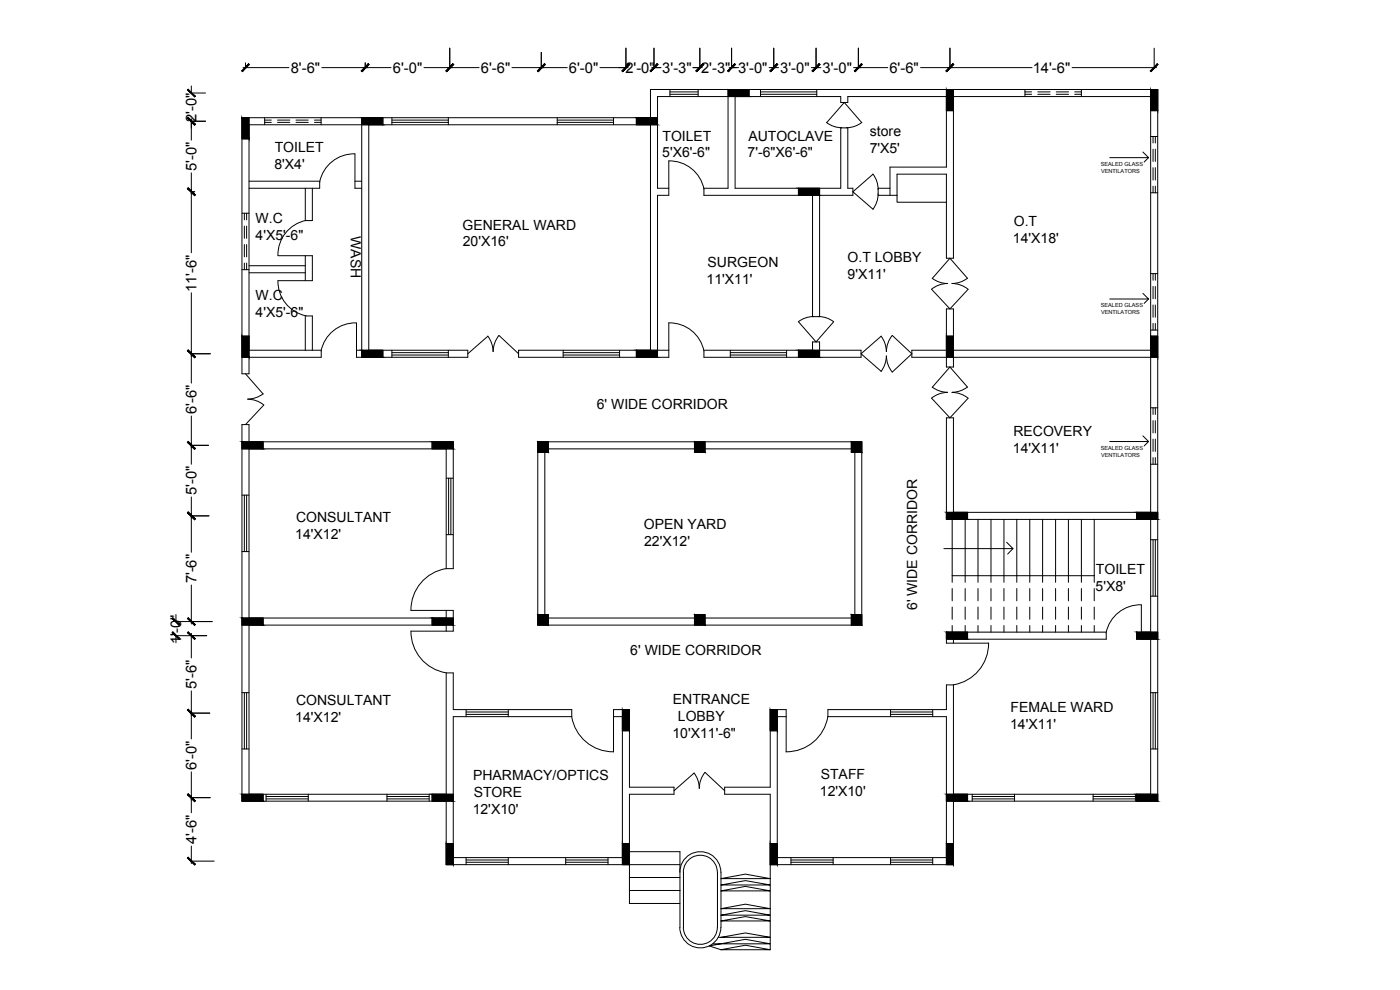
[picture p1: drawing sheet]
<svg xmlns="http://www.w3.org/2000/svg" width="420mm" height="297mm" viewBox="0 0 420 297" stroke-linecap="round" stroke-linejoin="round" font-family="sans-serif">
<!-- layer: WALLS -->
<g fill="none" stroke="#000" stroke-width=".3">
<path d="M79.4 36.7h2M79.4 36h2M79.4 35.3v2.1M83.3 36.7h3.7M83.3 36h3.7M88.8 36.7h3.7M88.8 36h3.7M94.4 36.7h2M94.4 36h2M96.4 35.3v2.1M117.6 36.7h16.9M117.6 36h16.9"/>
<path d="M117.6 35.3v2.1M134.5 35.3v2.1M167.2 36.7h16.9M167.2 36h16.9M167.2 35.3v2.1M184.1 35.3v2.1M195.2 35.3h-122.6v76.9h2.1v-5h21.7M195.2 37.4h-84.5v67.7h29.7v2.1h-33.4M201.1 28.3h8.4M201.1 27.6h8.4M201.1 26.9v2.1M209.5 26.9v2.1"/>
<path d="M228.2 28.3h16.9M228.2 27.6h16.9M228.2 26.9v2.1M245.1 26.9v2.1M307.6 28.3h2M307.6 27.6h2M307.6 26.9v2.1M311.5 28.3h3.6M311.5 27.6h3.6M317 28.3h3.7M317 27.6h3.7M322.6 28.3h1.9"/>
<path d="M322.6 27.6h1.9M324.5 26.9v2.1M74.7 56.5h21.2M74.7 54.4h21.3M91.6 56.5v9.7M93.7 56.5v9.7M106.5 56.5h2.1M106.5 54.4h2.1M200.7 56.5h-3.4v-27.5h21.2v27.5h-7.3M200.7 58.6h-3.4v46.5h3.4M211.3 58.6h32.6v36.4h2.1v-36.4h10v-2.1h-1.6v-18.1h-2.1v18.1h-31.7v-27.5h31.7v1.7h2.1v-1.7h29.6v21.1h-16.9v8.5M267.1 56.5h-3.6v2.1h5.7"/>
<path d="M269.2 58.6v2.1h14.8M269.2 58.6v-6.3h14.8v25.2h2.1v-48.5h59.2v76.1h-59.2v-12.4h-2.1v12.4h-10.3v2.1h10.3v2.9h2.1v-2.9h59.2v46.5h-59.2v-28.3h-2.1v30.4h61.3v33.9h-2.8M343 45.6l1.7 1.7h-11.6M344.7 47.3l-1.3 1.3M345.3 41h2.1M345.3 57.8h2.1M346 41v1.9M346 44.8v3.6M346 50.3v3.7M346 55.9v1.9M346.7 41v1.9M346.7 44.8v3.6"/>
<path d="M346.7 50.3v3.7M346.7 55.9v1.9M72.6 64h2.1M73.3 64v2M73.3 67.8v3.7M73.3 73.4v3.7M73.3 78.9v2M74 64v2M74 67.8v3.7M74 73.4v3.7M74 78.9v2M74.7 79.7h16.9"/>
<path d="M91.6 76.7v7.5M93.7 76.7v7.5M72.6 80.9h2.1M74.7 81.8h16.9M91.6 94.7v10.4M93.7 94.8v10.3M343 88l1.7 1.7h-11.6M344.7 89.7l-1.3 1.3M345.3 82.1h2.1M345.3 99h2.1M346 82.1v2M346 86v3.6"/>
<path d="M346 91.5v3.7M346 97v2M346.7 82.1v2M346.7 86v3.6M346.7 91.5v3.7M346.7 97v2M96.4 105.1h-21.7v-67.7h33.9v67.7h-1.6M117.6 105.1v2.1M117.6 106.5h16.9M117.6 105.8h16.9M134.5 105.1v2.1M169 106.5h16.9"/>
<path d="M169 105.8h16.9M169 105.1v2.1M185.9 105.1v2.1M200.7 107.2h-45.1v-2.1h39.6v-78.2h152.2v213.5h-61.3v19h-54.9M211.2 105.1h32.7v-2.5h2.1v2.5h12.4v2.1h-47.1M219.2 106.5h16.9M219.2 105.8h16.9M219.2 105.1v2.1M236.1 105.1v2.1M161.4 132.6h97.2v55h-97.2zM163.5 134.7h93.1v50.7h-93.1zM343 130.8l1.7 1.7h-11.6"/>
<path d="M344.7 132.5l-1.3 1.3M345.3 122.4h2.1M345.3 139.3h2.1M346 122.4v1.9M346 126.2v3.7M346 131.8v3.6M346 137.3v2M346.7 122.4v1.9M346.7 126.2v3.7M346.7 131.8v3.6M346.7 137.3v2M72.6 148.6h2.1"/>
<path d="M73.3 148.6v16.9M74 148.6v16.9M133.9 143.5h2.1M134.6 143.5v16.9M135.3 143.5v16.9M285.8 155.8v18.9M289.7 155.8v18.9M293.5 155.8v18.9M297.4 155.8v18.9M301.3 155.8v18.9M305.2 155.8v18.9M309 155.8v18.9"/>
<path d="M312.9 155.8v18.9M316.8 155.8v18.9M320.6 155.8v18.9M324.5 155.8v18.9M328.4 155.8v18.9M72.6 165.5h2.1M133.9 170.6v-35.9h-59.2v50.7h59.2v-2.3M133.9 160.4h2.1M136 170.6v-38h-61.3v-5.2h-2.1v113h61.3M285.8 176.6v3.7M285.8 172.7h42.6M289.7 176.6v3.7"/>
<path d="M293.5 176.6v3.7M297.4 176.6v3.7M301.3 176.6v3.7M302.1 162.7l1.9 1.9h-20.7M304 164.6l-1.6 1.7M305.2 176.6v3.7M309 176.6v3.7M312.9 176.6v3.7M316.8 176.6v3.7M320.6 176.6v3.7M324.5 176.6v3.7M328.4 176.6v3.7"/>
<path d="M345.3 161.9h2.1M345.3 178.9h2.1M346 161.9v17M346.7 161.9v17M133.9 189.4v-1.8h-59.2v50.7h59.2M136 183.1v6.3M285.8 182.1v3.7M285.8 187.7v2M289.7 182.1v3.7M289.7 187.7v2M293.5 182.1v3.7M293.5 187.7v2"/>
<path d="M297.4 182.1v3.7M297.4 187.7v2M301.3 182.1v3.7M301.3 187.7v2M305.2 182.1v3.7M305.2 187.7v2M309 182.1v3.7M309 187.7v2M312.9 182.1v3.7M312.9 187.7v2M316.8 182.1v3.7M316.8 187.7v2"/>
<path d="M320.6 182.1v3.7M320.6 187.7v2M324.5 182.1v3.7M324.5 187.7v2M328.4 182.1v3.7M328.4 187.7v2M332 191.8h-45.9v1.2M332 189.7h-48v3.3M342.5 191.8h2.8v46.5h-59.2v-32.8M72.6 207.8h2.1M73.3 207.8v16.9M74 207.8v16.9"/>
<path d="M133.9 201.9v57.5h70.2M136 201.9v11h35.6M139.9 212.9v2.1M139.9 213.6h12.6M139.9 214.3h12.6M152.5 212.9v2.1M171.6 215h-35.6v42.3h50.8v-42.3h-2.7M184.1 212.9h4.8v23.3h13.4v2.1h-13.4v32.8h15.2M235.9 215h-2.6v42.3h50.7v-42.3h-35.5M235.9 212.9h-4.7v23.3h-13.7v2.1h13.7v46.7M267.3 212.9v2.1M267.3 213.6h12.6"/>
<path d="M267.3 214.3h12.6M279.9 212.9v2.1M284 205.5v7.4h-35.5M345.3 207.8h2.1M346 207.8v16.9M346.7 207.8v16.9M72.6 224.7h2.1M79.9 239h12.6M79.9 239.7h12.6M79.9 238.3v2.1M92.5 238.3v2.1M116.1 239h12.7"/>
<path d="M116.1 239.7h12.7M116.1 238.3v2.1M128.8 238.3v2.1M291.8 239h12.7M291.8 239.7h12.7M291.8 238.3v2.1M304.5 238.3v2.1M328.1 239h12.7M328.1 239.7h12.7M328.1 238.3v2.1M340.8 238.3v2.1M345.3 224.7h2.1"/>
<path d="M139.9 258h12.6M139.9 258.7h12.6M139.9 257.3v2.1M152.5 257.3v2.1M169.8 258h12.7M169.8 258.7h12.7M169.8 257.3v2.1M182.5 257.3v2.1M188.9 255.5h15.2v22.8M237.4 258h12.6M237.4 258.7h12.6M237.4 257.3v2.1"/>
<path d="M250 257.3v2.1M267.3 258h12.6M267.3 258.7h12.6M267.3 257.3v2.1M279.9 257.3v2.1M188.9 263.3h15.2M188.9 267.2h15.2M204 261.7a6.2 6.2 0 0 1 6.2-6.2 6.2 6.2 0 0 1 6.1 6.2M204 278.2a6.2 6.2 0 0 0 6.2 6.2 6.2 6.2 0 0 0 6.1-6.2M205.1 261.7a5.1 5.1 0 0 1 5.1-5.1 5.1 5.1 0 0 1 5.1 5.1M205.1 278.2a5.1 5.1 0 0 0 5.1 5.2 5.1 5.1 0 0 0 5.1-5.2M205.1 261.7v16.6"/>
<path d="M215.3 261.7v16.6M216.4 263.6l7.3-1.3 7.5 1.3zM216.4 265.5l7.3-1.3 7.5 1.3zM216.4 267.3l7.3-1.3 7.5 1.3zM216.4 272.6l7.3-1.3 7.5 1.3zM216.4 274.6l7.3-1.4 7.5 1.4zM216.4 276.3l7.3-1.3 7.5 1.3zM216.4 261.7v16.6M213.9 283.2h17.3l-7.5-1.4-10.8 2 3.5 1.2 7.3-1.4 7.5 1.4h-14.8M215.6 281.2h15.6l-7.5-1.3-7.3 1.3"/>
</g>
<!-- layer: DOORS -->
<g fill="none" stroke="#000" stroke-width=".3">
<path d="M248.1 36.8l1.8 1 2.8 .5M248.1 36.8l5.3-6.1 5.2 6.1M258.6 36.8l-1.8 1-2.8 .5M95.9 56.5a10.2 10.2 0 0 1 10.6-10.3v10.3M200.7 58.6v-10.3a10.5 10.5 0 0 1 10.6 8.4v1.9M263.5 56.8l-.5-2.7-1-1.9-6 5.3 6 5.3 1.2-2.5 .3-2.1M83.5 76.7h10.2M91.9 66.1a10.5 10.5 0 0 0-8.5 10.6M91.9 66.2h1.8M91.9 94.8h1.8M93.7 84.2h-10.3a10.5 10.5 0 0 0 8.5 10.6M106.9 96.9a10.5 10.5 0 0 0-10.5 8.4"/>
<path d="M107 96.9v10.3M200.7 96.9a10.5 10.5 0 0 1 10.6 8.4M200.7 96.9v10.3M244.2 95l-2.8 .5-1.8 1M245.6 95l2.7 .5 1.9 1-5.3 6.1-5.3-6.1M290.3 83.5l-1.8 1-2.8 .6 2.2 .3 2.6 1.4M290.4 83.5l-5.3-6-5.3 6 1.8 1 2.8 .6-2.2 .3-2.6 1.4 5.5 5.9 5.4-5.9M73.7 112.2l5.3 6M78.9 118.2l-1.8 1-2.8 .6 2.2 .3 2.7 1.4M96.4 105.4v1.8M146.4 100.9l1 1.8 .6 2.8M146.4 100.9l-6 5.2"/>
<path d="M149.7 100.7l-1.4 2.6-.3 2.2M149.7 100.6l5.9 5.5M211.3 105.4v1.8M264.4 100.9l1.1 1.8 .5 2.8M264.5 100.9l-6.1 5.2 6.1 5.3M266 106.8l-.5 2.8-1.1 1.8M267.8 100.7l-1.4 2.6-.4 2.2M267.8 100.6l5.9 5.5-5.9 5.5-1.4-2.6-.4-2.2M290.3 116.1l-1.8 1.1-2.8 .5 2.2 .4 2.6 1.4M290.4 116.2l-5.3-6.1-5.3 6 1.8 1.1 2.8 .5-2.2 .4-2.6 1.4 5.5 5.9 5.4-5.9M79.2 121.5l-5.5 5.9M136 170.6a12.3 12.3 0 0 0-12.7 12.5h12.7"/>
<path d="M136 189.4l-12.7-.1a12.4 12.4 0 0 0 12.7 12.6M284 193h12.7M296.7 192.9a12.6 12.6 0 0 1-10.6 12.6M331.9 189.9a10.5 10.5 0 0 1 10.6-8.4v10.3M332 189.9v1.9M171.6 212.9a12.3 12.3 0 0 0 12.5 12.7M184.1 212.9v12.7M235.9 212.9v12.7M248.4 215a12.6 12.6 0 0 1-12.5 10.6M248.5 212.9v2.1M284 205.5h2.1M208.3 232l-6 5.3"/>
<path d="M208.3 231.9l1.3 2.6 .3 2.1 .3-2.3 1.4-2.6 5.9 5.6"/>
</g>
<!-- layer: COLUMN STR -->
<g fill="#000" stroke="#000" stroke-width=".3">
<path d="M72.6 35.3l2.1 6.4v-6.4zM72.6 35.3l2.1 6.4h-2.1z"/>
<path d="M108.6 35.3l6.3 2.1v-2.1zM108.6 35.3l6.3 2.1h-6.3z"/>
<path d="M191 35.3l6.3 2.1v-2.1zM191 35.3l6.3 2.1h-6.3z"/>
<path d="M218.5 26.9l6.3 2.1v-2.1zM218.5 26.9l6.3 2.1h-6.3z"/>
<path d="M284 26.9l2.1 6.3v-6.3zM284 26.9l2.1 6.3h-2.1z"/>
<path d="M345.3 26.9l2.1 6.3v-6.3zM345.3 26.9l2.1 6.3h-2.1z"/>
<path d="M239.6 56.5l6.4 2.1v-2.1zM239.6 56.5l6.4 2.1h-6.4z"/>
<path d="M72.6 100.9l2.1 6.3v-6.3zM72.6 100.9l2.1 6.3h-2.1z"/>
<path d="M108.6 105.1l6.3 2.1v-2.1zM108.6 105.1l6.3 2.1h-6.3z"/>
<path d="M191 105.1l6.3 2.1v-2.1zM191 105.1l6.3 2.1h-6.3z"/>
<path d="M239.6 105.1l6.4 2.1v-2.1zM239.6 105.1l6.4 2.1h-6.4z"/>
<path d="M284 100.9l2.1 6.3v-6.3zM284 100.9l2.1 6.3h-2.1z"/>
<path d="M345.3 100.9l2.1 6.3v-6.3zM345.3 100.9l2.1 6.3h-2.1z"/>
<path d="M72.6 132.6l6.4 2.1v-2.1zM72.6 132.6l6.4 2.1h-6.4z"/>
<path d="M129.7 132.6l6.3 2.1v-2.1zM129.7 132.6l6.3 2.1h-6.3z"/>
<path d="M161.4 132.6l3.2 3.1v-3.1zM161.4 132.6l3.2 3.1h-3.2z"/>
<path d="M208.4 132.6l3.2 3.1v-3.1zM208.4 132.6l3.2 3.1h-3.2z"/>
<path d="M255.5 132.6l3.1 3.1v-3.1zM255.5 132.6l3.1 3.1h-3.1z"/>
<path d="M284 153.7l6.4 2.1v-2.1zM284 153.7l6.4 2.1h-6.4z"/>
<path d="M341.1 153.7l6.3 2.1v-2.1zM341.1 153.7l6.3 2.1h-6.3z"/>
<path d="M72.6 185.4l6.4 2.2v-2.2zM72.6 185.4l6.4 2.2h-6.4z"/>
<path d="M129.7 185.4l6.3 2.2v-2.2zM129.7 185.4l6.3 2.2h-6.3z"/>
<path d="M161.4 184.4l3.2 3.2v-3.2zM161.4 184.4l3.2 3.2h-3.2z"/>
<path d="M208.4 184.4l3.2 3.2v-3.2zM208.4 184.4l3.2 3.2h-3.2z"/>
<path d="M255.5 184.4l3.1 3.2v-3.2zM255.5 184.4l3.1 3.2h-3.1z"/>
<path d="M284 189.7l6.4 2.1v-2.1zM284 189.7l6.4 2.1h-6.4z"/>
<path d="M341.1 189.7l6.3 2.1v-2.1zM341.1 189.7l6.3 2.1h-6.3z"/>
<path d="M186.8 212.9l2.1 6.4v-6.4zM186.8 212.9l2.1 6.4h-2.1z"/>
<path d="M231.2 212.9l2.1 6.4v-6.4zM231.2 212.9l2.1 6.4h-2.1z"/>
<path d="M72.6 238.3l6.4 2.1v-2.1zM72.6 238.3l6.4 2.1h-6.4z"/>
<path d="M129.7 238.3l6.3 2.1v-2.1zM129.7 238.3l6.3 2.1h-6.3z"/>
<path d="M284 238.3l6.4 2.1v-2.1zM284 238.3l6.4 2.1h-6.4z"/>
<path d="M341.1 238.3l6.3 2.1v-2.1zM341.1 238.3l6.3 2.1h-6.3z"/>
<path d="M133.9 253.1l2.1 6.3v-6.3zM133.9 253.1l2.1 6.3h-2.1z"/>
<path d="M186.8 253.1l2.1 6.3v-6.3zM186.8 253.1l2.1 6.3h-2.1z"/>
<path d="M231.2 253.1l2.1 6.3v-6.3zM231.2 253.1l2.1 6.3h-2.1z"/>
<path d="M284 253.1l2.1 6.3v-6.3zM284 253.1l2.1 6.3h-2.1z"/>
</g>
<g fill="none" stroke="#000" stroke-width=".3">
<path d="M72.6 35.3h2.1v6.4h-2.1zM108.6 35.3h6.3v2.1h-6.3zM191 35.3h6.3v2.1h-6.3zM218.5 26.9h6.3v2.1h-6.3zM284 26.9h2.1v6.3h-2.1zM345.3 26.9h2.1v6.3h-2.1zM239.6 56.5h6.4v2.1h-6.4zM72.6 100.9h2.1v6.3h-2.1zM108.6 105.1h6.3v2.1h-6.3zM191 105.1h6.3v2.1h-6.3zM239.6 105.1h6.4v2.1h-6.4zM284 100.9h2.1v6.3h-2.1z"/>
<path d="M345.3 100.9h2.1v6.3h-2.1zM72.6 132.6h6.4v2.1h-6.4zM129.7 132.6h6.3v2.1h-6.3zM161.4 132.6h3.2v3.1h-3.2zM208.4 132.6h3.2v3.1h-3.2zM255.5 132.6h3.1v3.1h-3.1zM284 153.7h6.4v2.1h-6.4zM341.1 153.7h6.3v2.1h-6.3zM72.6 185.4h6.4v2.2h-6.4zM129.7 185.4h6.3v2.2h-6.3zM161.4 184.4h3.2v3.2h-3.2zM208.4 184.4h3.2v3.2h-3.2z"/>
<path d="M255.5 184.4h3.1v3.2h-3.1zM284 189.7h6.4v2.1h-6.4zM341.1 189.7h6.3v2.1h-6.3zM186.8 212.9h2.1v6.4h-2.1zM231.2 212.9h2.1v6.4h-2.1zM72.6 238.3h6.4v2.1h-6.4zM129.7 238.3h6.3v2.1h-6.3zM284 238.3h6.4v2.1h-6.4zM341.1 238.3h6.3v2.1h-6.3zM133.9 253.1h2.1v6.3h-2.1zM186.8 253.1h2.1v6.3h-2.1zM231.2 253.1h2.1v6.3h-2.1z"/>
<path d="M284 253.1h2.1v6.3h-2.1z"/>
</g>
<!-- layer: dim 1 -->
<g fill="none" stroke="#000" stroke-width=".3">
<path d="M73.7 18.9v1.4M109.6 18.9v1.4M135 14.4v5.9M162.4 15.7v4.6M187.8 14.4v5.9M196.3 14.4v5.9M210 14.4v5.9M219.6 14.4v5.9M232.2 14.4v5.9M244.9 14.4v5.9M257.6 14.4v5.9M285.1 14.4v5.9"/>
<path d="M346.4 14.4v5.9M57.4 25.8v2.1h4.3M57.4 36.4h4.3M57.4 35.7v6.4M73 20.3h13.7M96.6 20.3h20.8M127.2 20.3h16.6M153.6 20.3h16.6M180.1 20.3h8.4M195.6 20.3h2.8M207.9 20.3h2.8M218.8 20.3h2.9"/>
<path d="M230.8 20.3h2.9M243.5 20.3h2.9M256.2 20.3h10.2M276.3 20.3h33.4M321.7 20.3h25.4M57.4 51.9v23.9M57.4 57.5h1M57.4 87.9v27M57.4 106.1h5.7M57.4 124.8v14.5M57.4 133.6h5.2M57.4 149.1v16.6"/>
<path d="M57.4 154.8h5.3M57.4 175.5v11.7M52.8 184.4v2.1h10.9M57.4 190v7.4M62 190.7h-9.2v2.1M57.4 207.3v14.4M57.4 214h5.6M57.4 231.6v12.3M57.4 239.3h5.7M57.4 253.8v5.3M57.4 258.4h6.9"/>
</g>
<!-- layer: 0 -->
<g fill="#000" stroke="#000" stroke-width=".3">
<path d="M74.6 19.1l-1.9 2.4 2.2-2.1zM74.6 19.1l-1.9 2.4-.2-.2z"/>
<path d="M110.5 19.1l-1.8 2.4 2.1-2.1zM108.4 21.3l2.1-2.2-1.8 2.4z"/>
<path d="M135.9 19.1l-1.9 2.4 2.2-2.1zM135.9 19.1l-1.9 2.4-.2-.2z"/>
<path d="M163.4 19.1l-1.9 2.4 2.1-2.1zM161.3 21.3l2.1-2.2-1.9 2.4z"/>
<path d="M197.2 19.1l-1.9 2.4 2.2-2.1zM195.1 21.3l2.1-2.2-1.9 2.4z"/>
<path d="M197.2 19.1l-1.9 2.4 2.2-2.1zM195.1 21.3l2.1-2.2-1.9 2.4z"/>
<path d="M220.5 19.1l-1.9 2.4 2.1-2.1zM218.4 21.3l2.1-2.2-1.9 2.4z"/>
<path d="M220.5 19.1l-1.9 2.4 2.1-2.1zM218.4 21.3l2.1-2.2-1.9 2.4z"/>
<path d="M233.2 19.1l-1.9 2.4 2.1-2.1zM231.1 21.3l2.1-2.2-1.9 2.4z"/>
<path d="M245.8 19.1l-1.8 2.4 2.1-2.1zM243.7 21.3l2.1-2.2-1.8 2.4z"/>
<path d="M258.5 19.1l-1.9 2.4 2.2-2.1zM258.5 19.1l-1.9 2.4-.2-.2z"/>
<path d="M286 19.1l-1.9 2.4 2.1-2.1zM283.9 21.3l2.1-2.2-1.9 2.4z"/>
<path d="M56.5 26.8l-.2 .2 2.3 1.9zM56.3 27l2.3 1.9-.2 .2z"/>
<path d="M56.3 35.4l2.1 2.2 .2-.3zM56.5 35.2l2.1 2.1-2.3-1.9z"/>
<path d="M56.3 35.4l2.1 2.2 .2-.3zM56.5 35.2l2.1 2.1-2.3-1.9z"/>
<path d="M108.4 21.3l.3 .2 1.8-2.4zM110.5 19.1l.3 .3-2.1 2.1z"/>
<path d="M135.9 19.1l-2.1 2.2 .2 .2zM135.9 19.1l.3 .3-2.2 2.1z"/>
<path d="M161.3 21.3l.2 .2 1.9-2.4zM163.4 19.1l.2 .3-2.1 2.1z"/>
<path d="M186.7 21.3l.2 .2 1.9-2.4zM188.8 19.1l.2 .3-2.1 2.1z"/>
<path d="M186.7 21.3l.2 .2 1.9-2.4zM188.8 19.1l.2 .3-2.1 2.1z"/>
<path d="M208.8 21.3l.3 .2 1.9-2.4zM211 19.1l.2 .3-2.1 2.1z"/>
<path d="M208.8 21.3l.3 .2 1.9-2.4zM211 19.1l.2 .3-2.1 2.1z"/>
<path d="M231.1 21.3l.2 .2 1.9-2.4zM233.2 19.1l.2 .3-2.1 2.1z"/>
<path d="M243.7 21.3l.3 .2 1.8-2.4zM245.8 19.1l.3 .3-2.1 2.1z"/>
<path d="M256.4 21.3l.2 .2 1.9-2.4zM258.5 19.1l.3 .3-2.2 2.1z"/>
<path d="M283.9 21.3l.2 .2 1.9-2.4zM286 19.1l.2 .3-2.1 2.1z"/>
<path d="M345.2 21.3l.3 .2 1.8-2.4zM347.3 19.1l.3 .3-2.1 2.1z"/>
<path d="M56.5 56.4l-.2 .2 2.3 1.9zM56.3 56.6l2.3 1.9-.2 .2z"/>
<path d="M56.3 56.6l2.1 2.1 .2-.2zM56.5 56.4l2.1 2.1-2.3-1.9z"/>
<path d="M56.5 105l-.2 .2 2.3 1.9zM56.3 105.2l2.3 1.9-.2 .2z"/>
<path d="M56.3 105.2l2.1 2.1 .2-.2zM56.5 105l2.1 2.1-2.3-1.9z"/>
<path d="M56.5 132.5l-.2 .2 2.3 1.9zM56.3 132.7l2.3 1.9-.2 .2z"/>
<path d="M56.3 132.7l2.1 2.1 .2-.2zM56.5 132.5l2.1 2.1-2.3-1.9z"/>
<path d="M56.5 153.6l-.2 .3 2.3 1.8zM56.3 153.9l2.3 1.8-.2 .2z"/>
<path d="M56.3 153.9l2.1 2 .2-.2zM56.5 153.6l2.1 2.1-2.3-1.8z"/>
<path d="M51.9 185.3l-.2 .3 2.3 1.8zM51.7 185.6l2.3 1.8-.3 .3z"/>
<path d="M51.7 189.8l2 2.1 .3-.2zM51.9 189.5l2.1 2.2-2.3-1.9z"/>
<path d="M56.5 185.3l-.2 .3 2.3 1.8zM56.3 185.6l2.3 1.8-.2 .3z"/>
<path d="M56.3 189.8l2.1 2.1 .2-.2zM56.5 189.5l2.1 2.2-2.3-1.9z"/>
<path d="M56.5 212.8l-.2 .2 2.3 1.9zM56.3 213l2.3 1.9-.2 .3z"/>
<path d="M56.3 213l2.1 2.2 .2-.3zM56.5 212.8l2.1 2.1-2.3-1.9z"/>
<path d="M56.5 238.2l-.2 .2 2.3 1.9zM56.3 238.4l2.3 1.9-.2 .2z"/>
<path d="M56.5 257.2l-.2 .2 2.3 1.9zM56.3 257.4l2.3 1.9-.2 .3z"/>
<path d="M56.3 238.4l2.1 2.1 .2-.2zM56.5 238.2l2.1 2.1-2.3-1.9z"/>
</g>
<g font-size="4.4">
<text x="87.3" y="21.9">8'-6&quot;</text>
<text x="117.9" y="21.9">6'-0&quot;</text>
<text x="144.3" y="21.9">6'-6&quot;</text>
<text x="170.7" y="21.9">6'-0&quot;</text>
<text x="187.7" y="21.9">2'-0&quot; 3'-3&quot; 2'-3&quot; 3'-0&quot;</text>
<text x="234.2" y="21.9">3'-0&quot;</text>
<text x="246.9" y="21.9">3'-0&quot;</text>
<text x="266.9" y="21.9">6'-6&quot;</text>
<text x="309.9" y="21.9">14'-6&quot;</text>
<text x="59" y="36.5" transform="rotate(-90 59 36.5)">2'-0&quot;</text>
<text x="59" y="51.4" transform="rotate(-90 59 51.4)">5'-0&quot;</text>
<text x="59" y="87.6" transform="rotate(-90 59 87.6)">11'-6&quot;</text>
<text x="59" y="124.3" transform="rotate(-90 59 124.3)">6'-6&quot;</text>
<text x="59" y="148.6" transform="rotate(-90 59 148.6)">5'-0&quot;</text>
<text x="59" y="175.1" transform="rotate(-90 59 175.1)">7'-6&quot;</text>
<text x="54.4" y="193.1" transform="rotate(-90 54.4 193.1)">1'-0&quot;</text>
<text x="59" y="206.7" transform="rotate(-90 59 206.7)">5'-6&quot;</text>
<text x="59" y="231.1" transform="rotate(-90 59 231.1)">6'-0&quot;</text>
<text x="59" y="253.2" transform="rotate(-90 59 253.2)">4'-6&quot;</text>
</g>
<g font-size="4.2">
<text x="261.1" y="41">store</text>
<text x="82.4" y="45.6">TOILET</text>
<text x="198.8" y="47.2">5'X6'-6&quot;</text>
<text x="198.8" y="42.2">TOILET</text>
<text x="224.4" y="47.2">7'-6&quot;X6'-6&quot;</text>
<text x="224.6" y="42.2">AUTOCLAVE</text>
<text x="261" y="46">7'X5'</text>
<text x="82.4" y="50.6">8'X4'</text>
<text x="76.7" y="67">W.C</text>
<text x="105.3" y="70.8" transform="rotate(90 105.3 70.8)">WASH</text>
<text x="138.8" y="68.9">GENERAL WARD</text>
<text x="304.3" y="67.8">O.T</text>
<text x="76.7" y="72">4'X5'-6&quot;</text>
<text x="138.9" y="73.9">20'X16'</text>
<text x="304" y="72.9">14'X18'</text>
<text x="212.4" y="80.2">SURGEON</text>
<text x="254.4" y="78.5">O.T LOBBY</text>
<text x="254.4" y="83.6">9'X11'</text>
<text x="212.1" y="85.2">11'X11'</text>
<text x="76.7" y="90.1">W.C</text>
<text x="76.7" y="95.1">4'X5'-6&quot;</text>
<text x="179.1" y="122.7">6' WIDE CORRIDOR</text>
<text x="304.1" y="130.7">RECOVERY</text>
<text x="304" y="135.8">14'X11'</text>
<text x="88.6" y="161.7">14'X12'</text>
<text x="88.9" y="156.6">CONSULTANT</text>
<text x="193.2" y="158.7">OPEN YARD</text>
<text x="193.3" y="163.7">22'X12'</text>
<text x="328.9" y="172.3">TOILET</text>
<text x="328.8" y="177.3">5'X8'</text>
<text x="275.3" y="183.1" transform="rotate(-90 275.3 183.1)">6' WIDE CORRIDOR</text>
<text x="189.2" y="196.4">6' WIDE CORRIDOR</text>
<text x="88.9" y="211.6">CONSULTANT</text>
<text x="201.9" y="211.2">ENTRANCE</text>
<text x="303.3" y="213.5">FEMALE WARD</text>
<text x="88.6" y="216.7">14'X12'</text>
<text x="201.8" y="221.3">10'X11'-6&quot;</text>
<text x="203.5" y="216.3">LOBBY</text>
<text x="303.2" y="218.6">14'X11'</text>
<text x="246.3" y="233.7">STAFF</text>
<text x="142" y="234.1">PHARMACY/OPTICS</text>
<text x="142.2" y="239.2">STORE</text>
<text x="246.1" y="238.7">12'X10'</text>
<text x="141.9" y="244.2">12'X10'</text>
</g>
<g font-size="1.7">
<text x="330.3" y="49.8">SEALED GLASS</text>
<text x="330.4" y="51.9">VENTILATORS</text>
<text x="330.3" y="92.3">SEALED GLASS</text>
<text x="330.4" y="94.3">VENTILATORS</text>
<text x="330.3" y="135">SEALED GLASS</text>
<text x="330.4" y="137">VENTILATORS</text>
</g>
</svg>
